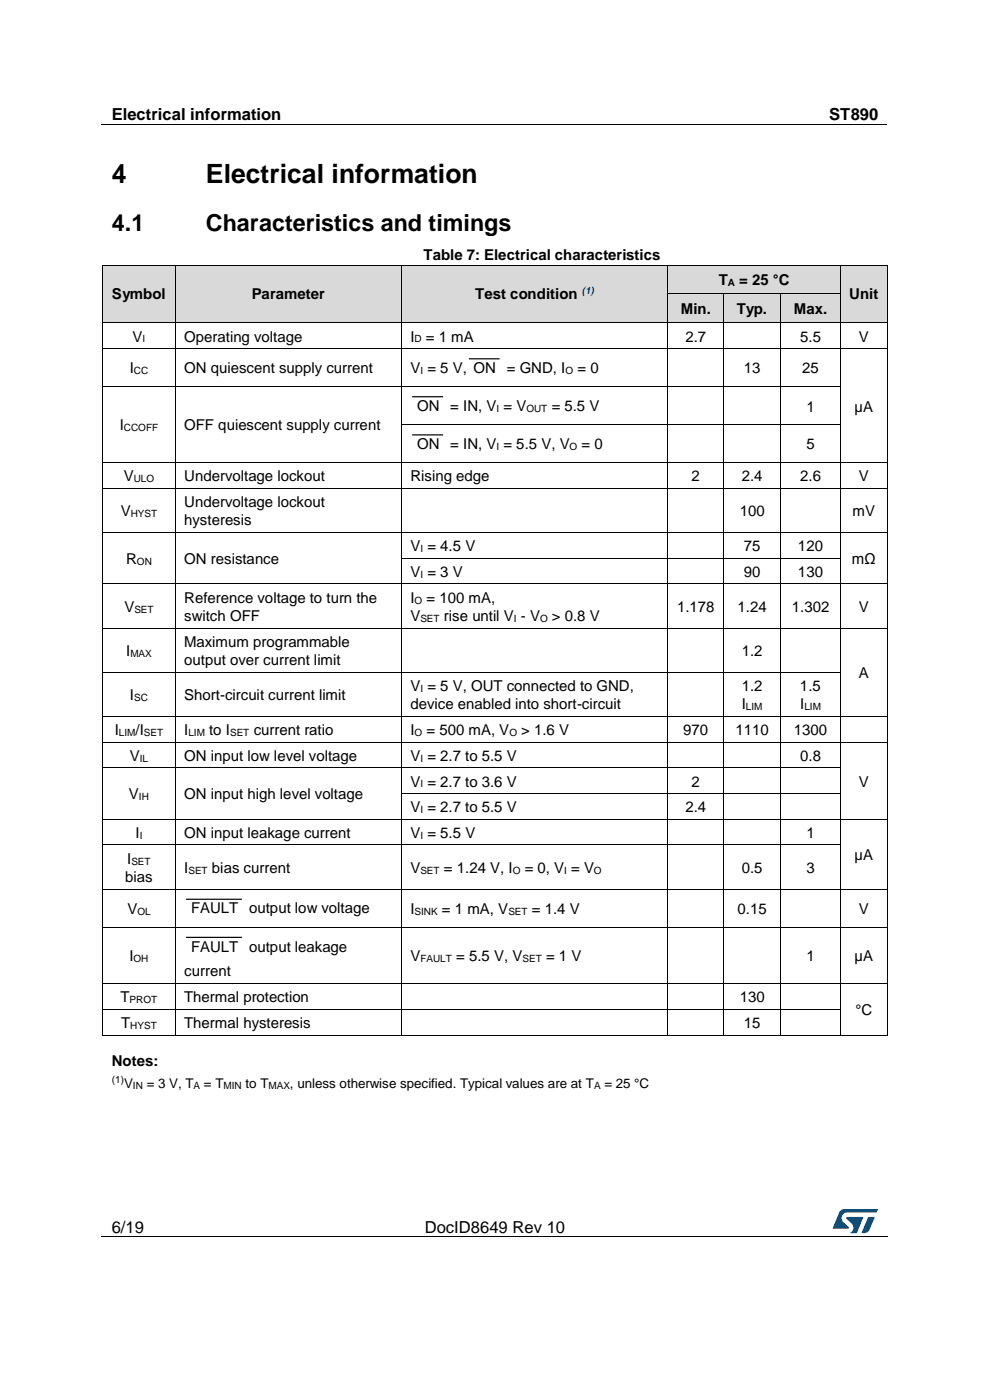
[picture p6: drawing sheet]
<svg xmlns="http://www.w3.org/2000/svg" width="210mm" height="297mm" viewBox="0 0 210 297" stroke-linecap="round" stroke-linejoin="round" font-family="sans-serif">
<path d="M21.5 26.5h166.7M21.5 262.4h166.7" fill="none" stroke="#000" stroke-width=".21"/>
<g fill="#000">
<path d="M105.2 26.4h.1v.1h-.1z" fill-rule="evenodd"/>
<path d="M61.6 262.3h.1v.2h-.1z" fill-rule="evenodd"/>
<path d="M148 262.3h.1v.2h-.1z" fill-rule="evenodd"/>
</g>
<g fill="#005288">
<path d="M178.2 256.9l.6-.4h.4l7 .1-.3 .6h-6.1a1.26 1.26 0 0 0-1.3 1.1 1.26 1.26 0 0 0 .8 1.4l.7 .6v.3l-3.3 .1z"/>
<path d="M184.2 258.2l1.3 .1-1 2.5a1.32 1.32 0 0 1-1.7 .7z"/>
<path d="M179.6 258.2l3.6 .1-1.5 3.3h-1.4a1.35 1.35 0 0 0 .7-1.2 1.35 1.35 0 0 0-.8-1.2l-.6-.6z"/>
</g>
<g fill="#d9d9d9">
<path d="M21.8 56.3h15.3v12.1h-15.3z" fill-rule="evenodd"/>
<path d="M23.7 59.4h11.6v5.9h-11.6z" fill-rule="evenodd"/>
<path d="M37.2 56.3h47.9v12.1h-47.9z" fill-rule="evenodd"/>
<path d="M39.1 59.4h44.1v5.9h-44.1z" fill-rule="evenodd"/>
<path d="M85.2 56.3h56.5v12.1h-56.5z" fill-rule="evenodd"/>
<path d="M87.1 59.4h52.7v5.9h-52.7z" fill-rule="evenodd"/>
<path d="M141.7 56.3h36.6v6h-36.6z" fill-rule="evenodd"/>
<path d="M143.6 56.3h32.8v6h-32.8z" fill-rule="evenodd"/>
<path d="M178.3 56.3h9.9v12.1h-9.9z" fill-rule="evenodd"/>
<path d="M180.2 59.4h6.1v5.9h-6.1z" fill-rule="evenodd"/>
</g>
<g fill="#000">
<path d="M21.7 56.2l.1 .1z" fill-rule="evenodd"/>
<path d="M21.7 56.2l.1 .1z" fill-rule="evenodd"/>
<path d="M37.1 56.2l.1 .1z" fill-rule="evenodd"/>
<path d="M85.1 56.2l.1 .1z" fill-rule="evenodd"/>
<path d="M141.6 56.2l.1 .1z" fill-rule="evenodd"/>
<path d="M178.2 56.2l.1 .1z" fill-rule="evenodd"/>
<path d="M188.2 56.2l.1 .1z" fill-rule="evenodd"/>
<path d="M188.2 56.2l.1 .1z" fill-rule="evenodd"/>
</g>
<path d="M21.8 56.3v6M21.8 56.3h15.3M37.2 56.3v6M37.2 56.3h47.9M85.1 56.3v6M85.2 56.3h56.4M141.7 56.3v6M141.7 56.3h36.5M178.3 56.3v6M178.3 56.3h9.9M188.2 56.3v6" fill="none" stroke="#000" stroke-width=".21"/>
<g fill="#d9d9d9">
<path d="M141.7 62.4h11.7v6h-11.7z" fill-rule="evenodd"/>
<path d="M143.6 62.4h8v6h-8z" fill-rule="evenodd"/>
<path d="M153.5 62.4h12.1v6h-12.1z" fill-rule="evenodd"/>
<path d="M155.4 62.4h8.3v6h-8.3z" fill-rule="evenodd"/>
<path d="M165.7 62.4h12.6v6h-12.6z" fill-rule="evenodd"/>
<path d="M167.5 62.4h8.9v6h-8.9z" fill-rule="evenodd"/>
</g>
<g fill="#000">
<path d="M21.7 68.4h.1v.1h-.1z" fill-rule="evenodd"/>
<path d="M21.7 68.4h.1v.1h-.1z" fill-rule="evenodd"/>
<path d="M21.7 73.9h.1v.1h-.1z" fill-rule="evenodd"/>
<path d="M21.7 62.3l.1 .1z" fill-rule="evenodd"/>
<path d="M21.8 68.4h.2v.1h-.2z" fill-rule="evenodd"/>
<path d="M37.1 68.4h.2v.1h-.2z" fill-rule="evenodd"/>
<path d="M37.1 73.9h.2v.1h-.2z" fill-rule="evenodd"/>
<path d="M37.1 62.3l.1 .1z" fill-rule="evenodd"/>
<path d="M37.3 68.4h.1v.1h-.1z" fill-rule="evenodd"/>
<path d="M85.1 68.4h.1v.1h-.1z" fill-rule="evenodd"/>
<path d="M85.1 73.9h.1v.1h-.1z" fill-rule="evenodd"/>
<path d="M85.1 62.3l.1 .1z" fill-rule="evenodd"/>
<path d="M85.2 68.4h.2v.1h-.2z" fill-rule="evenodd"/>
<path d="M141.6 68.4h.2v.1h-.2z" fill-rule="evenodd"/>
<path d="M141.6 73.9h.2v.1h-.2z" fill-rule="evenodd"/>
<path d="M141.6 62.3l.1 .1z" fill-rule="evenodd"/>
<path d="M141.8 68.4h.1v.1h-.1z" fill-rule="evenodd"/>
<path d="M153.4 68.4h.1v.1h-.1z" fill-rule="evenodd"/>
<path d="M153.4 73.9h.1v.1h-.1z" fill-rule="evenodd"/>
<path d="M153.4 62.3l.1 .1z" fill-rule="evenodd"/>
<path d="M153.5 68.4h.2v.1h-.2z" fill-rule="evenodd"/>
<path d="M165.6 68.4h.1v.1h-.1z" fill-rule="evenodd"/>
<path d="M165.6 73.9h.1v.1h-.1z" fill-rule="evenodd"/>
<path d="M165.6 62.3l.1 .1z" fill-rule="evenodd"/>
<path d="M165.7 68.4h.2v.1h-.2z" fill-rule="evenodd"/>
<path d="M178.2 68.4h.1v.1h-.1z" fill-rule="evenodd"/>
<path d="M178.2 73.9h.1v.1h-.1z" fill-rule="evenodd"/>
<path d="M178.2 62.3l.1 .1z" fill-rule="evenodd"/>
<path d="M178.3 68.4h.2v.1h-.2z" fill-rule="evenodd"/>
<path d="M188.2 68.4h.1v.1h-.1z" fill-rule="evenodd"/>
<path d="M188.2 68.4h.1v.1h-.1z" fill-rule="evenodd"/>
<path d="M188.2 73.9h.1v.1h-.1z" fill-rule="evenodd"/>
<path d="M188.2 62.3l.1 .1z" fill-rule="evenodd"/>
<path d="M21.7 81.9h.1v.2h-.1z" fill-rule="evenodd"/>
<path d="M21.7 90h.1v.1h-.1z" fill-rule="evenodd"/>
<path d="M21.7 98.1h.1v.1h-.1z" fill-rule="evenodd"/>
<path d="M37.1 81.9h.2v.2h-.2z" fill-rule="evenodd"/>
<path d="M37.1 90h.2v.1h-.2z" fill-rule="evenodd"/>
<path d="M37.1 98.1h.2v.1h-.2z" fill-rule="evenodd"/>
<path d="M85.1 81.9h.1v.2h-.1z" fill-rule="evenodd"/>
<path d="M85.1 90h.1v.1h-.1z" fill-rule="evenodd"/>
<path d="M85.1 98.1h.1v.1h-.1z" fill-rule="evenodd"/>
<path d="M141.6 81.9h.2v.2h-.2z" fill-rule="evenodd"/>
<path d="M141.6 90h.2v.1h-.2z" fill-rule="evenodd"/>
<path d="M141.6 98.1h.2v.1h-.2z" fill-rule="evenodd"/>
<path d="M153.4 81.9h.1v.2h-.1z" fill-rule="evenodd"/>
<path d="M153.4 90h.1v.1h-.1z" fill-rule="evenodd"/>
<path d="M153.4 98.1h.1v.1h-.1z" fill-rule="evenodd"/>
<path d="M165.6 81.9h.1v.2h-.1z" fill-rule="evenodd"/>
<path d="M165.6 90h.1v.1h-.1z" fill-rule="evenodd"/>
<path d="M165.6 98.1h.1v.1h-.1z" fill-rule="evenodd"/>
<path d="M178.2 81.9h.1v.2h-.1z" fill-rule="evenodd"/>
<path d="M178.2 90h.1v.1h-.1z" fill-rule="evenodd"/>
<path d="M178.2 98.1h.1v.1h-.1z" fill-rule="evenodd"/>
<path d="M188.2 81.9h.1v.2h-.1z" fill-rule="evenodd"/>
<path d="M188.2 90h.1v.1h-.1z" fill-rule="evenodd"/>
<path d="M188.2 98.1h.1v.1h-.1z" fill-rule="evenodd"/>
<path d="M21.7 103.5h.1v.2h-.1z" fill-rule="evenodd"/>
<path d="M21.7 112.9h.1v.1h-.1z" fill-rule="evenodd"/>
<path d="M21.7 118.3h.1v.2h-.1z" fill-rule="evenodd"/>
<path d="M37.1 103.5h.2v.2h-.2z" fill-rule="evenodd"/>
<path d="M37.1 112.9h.2v.1h-.2z" fill-rule="evenodd"/>
<path d="M37.1 118.3h.2v.2h-.2z" fill-rule="evenodd"/>
<path d="M85.1 103.5h.1v.2h-.1z" fill-rule="evenodd"/>
<path d="M85.1 112.9h.1v.1h-.1z" fill-rule="evenodd"/>
<path d="M85.1 118.3h.1v.2h-.1z" fill-rule="evenodd"/>
<path d="M141.6 103.5h.2v.2h-.2z" fill-rule="evenodd"/>
<path d="M141.6 112.9h.2v.1h-.2z" fill-rule="evenodd"/>
<path d="M141.6 118.3h.2v.2h-.2z" fill-rule="evenodd"/>
<path d="M153.4 103.5h.1v.2h-.1z" fill-rule="evenodd"/>
<path d="M153.4 112.9h.1v.1h-.1z" fill-rule="evenodd"/>
<path d="M153.4 118.3h.1v.2h-.1z" fill-rule="evenodd"/>
<path d="M165.6 103.5h.1v.2h-.1z" fill-rule="evenodd"/>
<path d="M165.6 112.9h.1v.1h-.1z" fill-rule="evenodd"/>
<path d="M165.6 118.3h.1v.2h-.1z" fill-rule="evenodd"/>
<path d="M178.2 103.5h.1v.2h-.1z" fill-rule="evenodd"/>
<path d="M178.2 112.9h.1v.1h-.1z" fill-rule="evenodd"/>
<path d="M178.2 118.3h.1v.2h-.1z" fill-rule="evenodd"/>
<path d="M188.2 103.5h.1v.2h-.1z" fill-rule="evenodd"/>
<path d="M188.2 112.9h.1v.1h-.1z" fill-rule="evenodd"/>
<path d="M188.2 118.3h.1v.2h-.1z" fill-rule="evenodd"/>
<path d="M21.7 123.8h.1v.2h-.1z" fill-rule="evenodd"/>
<path d="M21.7 133.2h.1v.1h-.1z" fill-rule="evenodd"/>
<path d="M37.1 123.8h.2v.2h-.2z" fill-rule="evenodd"/>
<path d="M37.1 133.2h.2v.1h-.2z" fill-rule="evenodd"/>
<path d="M85.1 123.8h.1v.2h-.1z" fill-rule="evenodd"/>
<path d="M85.1 133.2h.1v.1h-.1z" fill-rule="evenodd"/>
<path d="M141.6 123.8h.2v.2h-.2z" fill-rule="evenodd"/>
<path d="M141.6 133.2h.2v.1h-.2z" fill-rule="evenodd"/>
<path d="M153.4 123.8h.1v.2h-.1z" fill-rule="evenodd"/>
<path d="M153.4 133.2h.1v.1h-.1z" fill-rule="evenodd"/>
<path d="M165.6 123.8h.1v.2h-.1z" fill-rule="evenodd"/>
<path d="M165.6 133.2h.1v.1h-.1z" fill-rule="evenodd"/>
<path d="M178.2 123.8h.1v.2h-.1z" fill-rule="evenodd"/>
<path d="M178.2 133.2h.1v.1h-.1z" fill-rule="evenodd"/>
<path d="M188.2 123.8h.1v.2h-.1z" fill-rule="evenodd"/>
<path d="M188.2 133.2h.1v.1h-.1z" fill-rule="evenodd"/>
<path d="M21.7 142.5h.1v.2h-.1z" fill-rule="evenodd"/>
<path d="M21.7 151.9h.1v.1h-.1z" fill-rule="evenodd"/>
<path d="M21.7 157.3h.1v.2h-.1z" fill-rule="evenodd"/>
<path d="M37.1 142.5h.2v.2h-.2z" fill-rule="evenodd"/>
<path d="M37.1 151.9h.2v.1h-.2z" fill-rule="evenodd"/>
<path d="M37.1 157.3h.2v.2h-.2z" fill-rule="evenodd"/>
<path d="M85.1 142.5h.1v.2h-.1z" fill-rule="evenodd"/>
<path d="M85.1 151.9h.1v.1h-.1z" fill-rule="evenodd"/>
<path d="M85.1 157.3h.1v.2h-.1z" fill-rule="evenodd"/>
<path d="M141.6 142.5h.2v.2h-.2z" fill-rule="evenodd"/>
<path d="M141.6 151.9h.2v.1h-.2z" fill-rule="evenodd"/>
<path d="M141.6 157.3h.2v.2h-.2z" fill-rule="evenodd"/>
<path d="M153.4 142.5h.1v.2h-.1z" fill-rule="evenodd"/>
<path d="M153.4 151.9h.1v.1h-.1z" fill-rule="evenodd"/>
<path d="M153.4 157.3h.1v.2h-.1z" fill-rule="evenodd"/>
<path d="M165.6 142.5h.1v.2h-.1z" fill-rule="evenodd"/>
<path d="M165.6 151.9h.1v.1h-.1z" fill-rule="evenodd"/>
<path d="M165.6 157.3h.1v.2h-.1z" fill-rule="evenodd"/>
<path d="M178.2 142.5h.1v.2h-.1z" fill-rule="evenodd"/>
<path d="M178.2 151.9h.1v.1h-.1z" fill-rule="evenodd"/>
<path d="M178.2 157.3h.1v.2h-.1z" fill-rule="evenodd"/>
<path d="M188.2 142.5h.1v.2h-.1z" fill-rule="evenodd"/>
<path d="M188.2 151.9h.1v.1h-.1z" fill-rule="evenodd"/>
<path d="M188.2 157.3h.1v.2h-.1z" fill-rule="evenodd"/>
<path d="M21.7 162.8h.1v.2h-.1z" fill-rule="evenodd"/>
<path d="M21.7 168.3h.1v.1h-.1z" fill-rule="evenodd"/>
<path d="M21.7 173.7h.1v.2h-.1z" fill-rule="evenodd"/>
<path d="M21.7 179.2h.1v.1h-.1z" fill-rule="evenodd"/>
<path d="M37.1 162.8h.2v.2h-.2z" fill-rule="evenodd"/>
<path d="M37.1 168.3h.2v.1h-.2z" fill-rule="evenodd"/>
<path d="M37.1 173.7h.2v.2h-.2z" fill-rule="evenodd"/>
<path d="M37.1 179.2h.2v.1h-.2z" fill-rule="evenodd"/>
<path d="M85.1 162.8h.1v.2h-.1z" fill-rule="evenodd"/>
<path d="M85.1 168.3h.1v.1h-.1z" fill-rule="evenodd"/>
<path d="M85.1 173.7h.1v.2h-.1z" fill-rule="evenodd"/>
<path d="M85.1 179.2h.1v.1h-.1z" fill-rule="evenodd"/>
<path d="M141.6 162.8h.2v.2h-.2z" fill-rule="evenodd"/>
<path d="M141.6 168.3h.2v.1h-.2z" fill-rule="evenodd"/>
<path d="M141.6 173.7h.2v.2h-.2z" fill-rule="evenodd"/>
<path d="M141.6 179.2h.2v.1h-.2z" fill-rule="evenodd"/>
<path d="M153.4 162.8h.1v.2h-.1z" fill-rule="evenodd"/>
<path d="M153.4 168.3h.1v.1h-.1z" fill-rule="evenodd"/>
<path d="M153.4 173.7h.1v.2h-.1z" fill-rule="evenodd"/>
<path d="M153.4 179.2h.1v.1h-.1z" fill-rule="evenodd"/>
<path d="M165.6 162.8h.1v.2h-.1z" fill-rule="evenodd"/>
<path d="M165.6 168.3h.1v.1h-.1z" fill-rule="evenodd"/>
<path d="M165.6 173.7h.1v.2h-.1z" fill-rule="evenodd"/>
<path d="M165.6 179.2h.1v.1h-.1z" fill-rule="evenodd"/>
<path d="M178.2 162.8h.1v.2h-.1z" fill-rule="evenodd"/>
<path d="M178.2 168.3h.1v.1h-.1z" fill-rule="evenodd"/>
<path d="M178.2 173.7h.1v.2h-.1z" fill-rule="evenodd"/>
<path d="M178.2 179.2h.1v.1h-.1z" fill-rule="evenodd"/>
<path d="M188.2 162.8h.1v.2h-.1z" fill-rule="evenodd"/>
<path d="M188.2 168.3h.1v.1h-.1z" fill-rule="evenodd"/>
<path d="M188.2 173.7h.1v.2h-.1z" fill-rule="evenodd"/>
<path d="M188.2 179.2h.1v.1h-.1z" fill-rule="evenodd"/>
<path d="M21.7 188.5h.1v.2h-.1z" fill-rule="evenodd"/>
<path d="M21.7 196.6h.1v.2h-.1z" fill-rule="evenodd"/>
<path d="M37.1 188.5h.2v.2h-.2z" fill-rule="evenodd"/>
<path d="M37.1 196.6h.2v.2h-.2z" fill-rule="evenodd"/>
<path d="M85.1 188.5h.1v.2h-.1z" fill-rule="evenodd"/>
<path d="M85.1 196.6h.1v.2h-.1z" fill-rule="evenodd"/>
<path d="M141.6 188.5h.2v.2h-.2z" fill-rule="evenodd"/>
<path d="M141.6 196.6h.2v.2h-.2z" fill-rule="evenodd"/>
<path d="M153.4 188.5h.1v.2h-.1z" fill-rule="evenodd"/>
<path d="M153.4 196.6h.1v.2h-.1z" fill-rule="evenodd"/>
<path d="M165.6 188.5h.1v.2h-.1z" fill-rule="evenodd"/>
<path d="M165.6 196.6h.1v.2h-.1z" fill-rule="evenodd"/>
<path d="M178.2 188.5h.1v.2h-.1z" fill-rule="evenodd"/>
<path d="M178.2 196.6h.1v.2h-.1z" fill-rule="evenodd"/>
<path d="M188.2 188.5h.1v.2h-.1z" fill-rule="evenodd"/>
<path d="M188.2 196.6h.1v.2h-.1z" fill-rule="evenodd"/>
<path d="M21.7 208.6h.1v.1h-.1z" fill-rule="evenodd"/>
<path d="M21.7 214h.1v.2h-.1z" fill-rule="evenodd"/>
<path d="M21.7 219.5h.1v.2h-.1z" fill-rule="evenodd"/>
<path d="M21.7 219.5h.1v.2h-.1z" fill-rule="evenodd"/>
<path d="M37.1 208.6h.2v.1h-.2z" fill-rule="evenodd"/>
<path d="M37.1 214h.2v.2h-.2z" fill-rule="evenodd"/>
<path d="M37.1 219.5h.2v.2h-.2z" fill-rule="evenodd"/>
<path d="M85.1 208.6h.1v.1h-.1z" fill-rule="evenodd"/>
<path d="M85.1 214h.1v.2h-.1z" fill-rule="evenodd"/>
<path d="M85.1 219.5h.1v.2h-.1z" fill-rule="evenodd"/>
<path d="M141.6 208.6h.2v.1h-.2z" fill-rule="evenodd"/>
<path d="M141.6 214h.2v.2h-.2z" fill-rule="evenodd"/>
<path d="M141.6 219.5h.2v.2h-.2z" fill-rule="evenodd"/>
<path d="M153.4 208.6h.1v.1h-.1z" fill-rule="evenodd"/>
<path d="M153.4 214h.1v.2h-.1z" fill-rule="evenodd"/>
<path d="M153.4 219.5h.1v.2h-.1z" fill-rule="evenodd"/>
<path d="M165.6 208.6h.1v.1h-.1z" fill-rule="evenodd"/>
<path d="M165.6 214h.1v.2h-.1z" fill-rule="evenodd"/>
<path d="M165.6 219.5h.1v.2h-.1z" fill-rule="evenodd"/>
<path d="M178.2 208.6h.1v.1h-.1z" fill-rule="evenodd"/>
<path d="M178.2 214h.1v.2h-.1z" fill-rule="evenodd"/>
<path d="M178.2 219.5h.1v.2h-.1z" fill-rule="evenodd"/>
<path d="M188.2 208.6h.1v.1h-.1z" fill-rule="evenodd"/>
<path d="M188.2 214h.1v.2h-.1z" fill-rule="evenodd"/>
<path d="M188.2 219.5h.1v.2h-.1z" fill-rule="evenodd"/>
<path d="M188.2 219.5h.1v.2h-.1z" fill-rule="evenodd"/>
</g>
<g fill="none" stroke="#000" stroke-width=".21">
<path d="M21.8 68.5v5.4M21.8 74v7.9M21.8 62.4v6M21.8 74h15.3M22 68.5h15.1M37.2 62.4v6M37.2 68.5v5.4M37.2 74v7.9M37.3 74h47.8M37.4 68.5h47.7M85.1 68.5v5.4M85.1 74v7.9"/>
<path d="M85.1 62.4v6M85.2 74h56.4M85.4 68.5h56.2M141.7 62.4v6M141.7 68.5v5.4M141.7 74v7.9M141.7 62.4h11.7M141.8 74h11.6M141.9 68.5h11.5M153.4 62.4v6M153.4 68.5v5.4M153.4 74v7.9"/>
<path d="M153.5 62.4h12.1M153.5 74h12.1M153.7 68.5h11.9M165.6 68.5v5.4M165.6 74v7.9M165.6 62.4v6M165.7 62.4h12.5M165.7 74h12.5M165.9 68.5h12.3M178.3 62.4v6M178.3 68.5v5.4M178.3 74v7.9"/>
<path d="M178.3 74h9.9M178.5 68.5h9.7M188.2 62.4v6M188.2 68.5v5.4M188.2 74v7.9M21.8 82.1v7.9M21.8 90.1v8M21.8 98.2v5.3M21.8 82h15.3M21.8 98.1h15.3M37.2 82.1v7.9M37.2 90.1v8"/>
<path d="M37.2 98.2v5.3M37.3 82h47.8M37.3 98.1h47.8M85.1 82.1v7.9M85.1 90.1v8M85.1 98.2v5.3M85.2 82h56.4M85.2 90.1h56.4M85.2 98.1h56.4M141.7 82.1v7.9M141.7 90.1v8M141.7 98.2v5.3"/>
<path d="M141.8 82h11.6M141.8 90.1h11.6M141.8 98.1h11.6M153.4 82.1v7.9M153.4 90.1v8M153.4 98.2v5.3M153.5 82h12.1M153.5 90.1h12.1M153.5 98.1h12.1M165.6 82.1v7.9M165.6 90.1v8M165.6 98.2v5.3"/>
<path d="M165.7 82h12.5M165.7 90.1h12.5M165.7 98.1h12.5M178.3 82.1v7.9M178.3 90.1v8M178.3 98.2v5.3M178.3 98.1h9.9M188.2 82.1v7.9M188.2 90.1v8M188.2 98.2v5.3M21.8 103.7v9.2M21.8 113v5.3"/>
<path d="M21.8 118.5v5.3M21.8 103.6h15.3M21.8 113h15.3M37.2 103.7v9.2M37.2 113v5.3M37.2 118.5v5.3M37.3 103.6h47.8M37.3 113h47.8M85.1 103.7v9.2M85.1 113v5.3M85.1 118.5v5.3M85.2 103.6h56.4"/>
<path d="M85.2 113h56.4M85.2 118.4h56.4M141.7 103.7v9.2M141.7 113v5.3M141.7 118.5v5.3M141.8 103.6h11.6M141.8 113h11.6M141.8 118.4h11.6M153.4 103.7v9.2M153.4 113v5.3M153.4 118.5v5.3M153.5 103.6h12.1"/>
<path d="M153.5 113h12.1M153.5 118.4h12.1M165.6 103.7v9.2M165.6 113v5.3M165.6 118.5v5.3M165.7 103.6h12.5M165.7 113h12.5M165.7 118.4h12.5M178.3 103.7v9.2M178.3 113v5.3M178.3 118.5v5.3M178.3 103.6h9.9"/>
<path d="M178.3 113h9.9M188.2 103.7v9.2M188.2 113v5.3M188.2 118.5v5.3M21.8 124v9.2M21.8 133.3v9.2M21.8 123.9h15.3M21.8 133.2h15.3M37.2 124v9.2M37.2 133.3v9.2M37.3 123.9h47.8M37.3 133.2h47.8"/>
<path d="M85.1 124v9.2M85.1 133.3v9.2M85.2 123.9h56.4M85.2 133.2h56.4M141.7 124v9.2M141.7 133.3v9.2M141.8 123.9h11.6M141.8 133.2h11.6M153.4 124v9.2M153.4 133.3v9.2M153.5 123.9h12.1M153.5 133.2h12.1"/>
<path d="M165.6 124v9.2M165.6 133.3v9.2M165.7 123.9h12.5M165.7 133.2h12.5M178.3 124v9.2M178.3 133.3v9.2M178.3 123.9h9.9M178.3 133.2h9.9M188.2 124v9.2M188.2 133.3v9.2M21.8 142.7v9.2M21.8 152v5.3"/>
<path d="M21.8 157.5v5.3M21.8 142.6h15.3M21.8 152h15.3M21.8 157.4h15.3M37.2 142.7v9.2M37.2 152v5.3M37.2 157.5v5.3M37.3 142.6h47.8M37.3 152h47.8M37.3 157.4h47.8M85.1 142.7v9.2M85.1 152v5.3"/>
<path d="M85.1 157.5v5.3M85.2 142.6h56.4M85.2 152h56.4M85.2 157.4h56.4M141.7 142.7v9.2M141.7 152v5.3M141.7 157.5v5.3M141.8 142.6h11.6M141.8 152h11.6M141.8 157.4h11.6M153.4 142.7v9.2M153.4 152v5.3"/>
<path d="M153.4 157.5v5.3M153.5 142.6h12.1M153.5 152h12.1M153.5 157.4h12.1M165.6 142.7v9.2M165.6 152v5.3M165.6 157.5v5.3M165.7 142.6h12.5M165.7 152h12.5M165.7 157.4h12.5M178.3 142.7v9.2M178.3 152v5.3"/>
<path d="M178.3 157.5v5.3M178.3 152h9.9M178.3 157.4h9.9M188.2 142.7v9.2M188.2 152v5.3M188.2 157.5v5.3M21.8 163v5.3M21.8 168.4v5.3M21.8 173.9v5.3M21.8 179.3v9.2M21.8 162.9h15.3M21.8 173.8h15.3"/>
<path d="M21.8 179.3h15.3M37.2 163v5.3M37.2 168.4v5.3M37.2 173.9v5.3M37.2 179.3v9.2M37.3 162.9h47.8M37.3 173.8h47.8M37.3 179.3h47.8M85.1 163v5.3M85.1 168.4v5.3M85.1 173.9v5.3M85.1 179.3v9.2"/>
<path d="M85.2 162.9h56.4M85.2 168.3h56.4M85.2 173.8h56.4M85.2 179.3h56.4M141.7 163v5.3M141.7 168.4v5.3M141.7 173.9v5.3M141.7 179.3v9.2M141.8 162.9h11.6M141.8 168.3h11.6M141.8 173.8h11.6M141.8 179.3h11.6"/>
<path d="M153.4 163v5.3M153.4 168.4v5.3M153.4 173.9v5.3M153.4 179.3v9.2M153.5 162.9h12.1M153.5 168.3h12.1M153.5 173.8h12.1M153.5 179.3h12.1M165.6 163v5.3M165.6 168.4v5.3M165.6 173.9v5.3M165.6 179.3v9.2"/>
<path d="M165.7 162.9h12.5M165.7 168.3h12.5M165.7 173.8h12.5M165.7 179.3h12.5M178.3 163v5.3M178.3 168.4v5.3M178.3 173.9v5.3M178.3 179.3v9.2M178.3 173.8h9.9M188.2 163v5.3M188.2 168.4v5.3M188.2 173.9v5.3"/>
<path d="M188.2 179.3v9.2M21.8 188.7v7.9M21.8 196.8v11.8M21.8 188.6h15.3M21.8 196.7h15.3M37.2 188.7v7.9M37.2 196.8v11.8M37.3 188.6h47.8M37.3 196.7h47.8M85.1 188.7v7.9M85.1 196.8v11.8M85.2 188.6h56.4"/>
<path d="M85.2 196.7h56.4M141.7 188.7v7.9M141.7 196.8v11.8M141.8 188.6h11.6M141.8 196.7h11.6M153.4 188.7v7.9M153.4 196.8v11.8M153.5 188.6h12.1M153.5 196.7h12.1M165.6 188.7v7.9M165.6 196.8v11.8M165.7 188.6h12.5"/>
<path d="M165.7 196.7h12.5M178.3 188.7v7.9M178.3 196.8v11.8M178.3 188.6h9.9M178.3 196.7h9.9M188.2 188.7v7.9M188.2 196.8v11.8M21.8 208.7v5.3M21.8 214.2v5.3M21.8 208.7h15.3M21.8 214.1h15.3M21.8 219.6h15.3"/>
<path d="M37.2 208.7v5.3M37.2 214.2v5.3M37.3 208.7h47.8M37.3 214.1h47.8M37.3 219.6h47.8M85.1 208.7v5.3M85.1 214.2v5.3M85.2 208.7h56.4M85.2 214.1h56.4M85.2 219.6h56.4M141.7 208.7v5.3M141.7 214.2v5.3"/>
<path d="M141.8 208.7h11.6M141.8 214.1h11.6M141.8 219.6h11.6M153.4 208.7v5.3M153.4 214.2v5.3M153.5 208.7h12.1M153.5 214.1h12.1M153.5 219.6h12.1M165.6 208.7v5.3M165.6 214.2v5.3M165.7 208.7h12.5M165.7 214.1h12.5"/>
<path d="M165.7 219.6h12.5M178.3 208.7v5.3M178.3 214.2v5.3M178.3 208.7h9.9M178.3 219.6h9.9M188.2 208.7v5.3M188.2 214.2v5.3"/>
</g>
<path d="M99.5 76.1h6.5M87.4 84.2h6.6M87.4 92.3h6.6M39.5 190.8h11.8M39.5 198.9h11.8" fill="none" stroke="#000" stroke-width=".25"/>
<g font-size="5.6">
<text x="23.7" y="38.9">4</text>
<text x="43.7" y="38.9">Electrical information</text>
</g>
<g font-size="5">
<text x="23.7" y="49">4.1</text>
<text x="43.7" y="49">Characteristics and timings</text>
</g>
<g font-size="3.5">
<text x="23.7" y="25.5">Electrical information</text>
<text x="175.9" y="25.5">ST890</text>
<text x="23.7" y="261.5">6/19</text>
<text x="90.1" y="261.5">DocID8649 Rev 10</text>
</g>
<g font-size="3.2">
<text x="89.8" y="55.1">Table 7: Electrical characteristics</text>
<text x="23.8" y="63.5">Symbol</text>
<text x="53.4" y="63.5">Parameter</text>
<text x="100.8" y="63.5">Test condition</text>
<text x="152.5" y="60.5">T</text>
<text x="156.8" y="60.5">= 25 °C</text>
<text x="180.2" y="63.5">Unit</text>
<text x="144.4" y="66.6">Min.</text>
<text x="156.3" y="66.6">Typ.</text>
<text x="168.4" y="66.6">Max.</text>
<text x="28.1" y="72.5">V</text>
<text x="39.1" y="72.5">Operating voltage</text>
<text x="87.1" y="72.5">I</text>
<text x="90.4" y="72.5">= 1 mA</text>
<text x="145.4" y="72.5">2.7</text>
<text x="169.7" y="72.5">5.5</text>
<text x="182.2" y="72.5">V</text>
<text x="27.5" y="79.2">I</text>
<text x="39.1" y="79.2">ON quiescent supply current</text>
<text x="87.1" y="79.1">V = 5 V, ON</text>
<text x="107.5" y="79.1">= GND, I</text>
<text x="122.5" y="79.1">= 0</text>
<text x="157.8" y="79.2">13</text>
<text x="170.2" y="79.2">25</text>
<text x="88.5" y="87.2">ON</text>
<text x="95.5" y="87.2">= IN, V = V</text>
<text x="117" y="87.2">= 5.5 V</text>
<text x="171.1" y="87.3">1</text>
<text x="181.3" y="87.3">µA</text>
<text x="25.4" y="91.3">I</text>
<text x="39.1" y="91.3">OFF quiescent supply current</text>
<text x="88.5" y="95.3">ON</text>
<text x="95.5" y="95.3">= IN, V = 5.5 V, V</text>
<text x="123.4" y="95.3">= 0</text>
<text x="171.1" y="95.4">5</text>
<text x="26.3" y="102.1">V</text>
<text x="39.1" y="102.1">Undervoltage lockout</text>
<text x="39.1" y="107.6">Undervoltage lockout</text>
<text x="87.1" y="102.1">Rising edge</text>
<text x="146.7" y="102.1">2</text>
<text x="157.3" y="102.1">2.4</text>
<text x="169.7" y="102.1">2.6</text>
<text x="182.2" y="102.1">V</text>
<text x="25.6" y="109.5">V</text>
<text x="39.1" y="111.4">hysteresis</text>
<text x="156.9" y="109.5">100</text>
<text x="180.8" y="109.5">mV</text>
<text x="26.8" y="119.7">R</text>
<text x="39.1" y="119.7">ON resistance</text>
<text x="87.1" y="116.9">V = 4.5 V</text>
<text x="157.8" y="116.9">75</text>
<text x="169.3" y="116.9">120</text>
<text x="180.7" y="119.7">mΩ</text>
<text x="87.1" y="122.4">V = 3 V</text>
<text x="157.8" y="122.4">90</text>
<text x="169.3" y="122.4">130</text>
<text x="26.4" y="129.8">V</text>
<text x="39.1" y="127.9">Reference voltage to turn the</text>
<text x="39.1" y="131.8">switch OFF</text>
<text x="87.1" y="127.9">I</text>
<text x="87.1" y="131.8">V</text>
<text x="90.5" y="127.9">= 100 mA,</text>
<text x="94.2" y="131.8">rise until V - V</text>
<text x="117.1" y="131.8">&gt; 0.8 V</text>
<text x="143.6" y="129.8">1.178</text>
<text x="156.4" y="129.8">1.24</text>
<text x="168" y="129.8">1.302</text>
<text x="182.2" y="129.8">V</text>
<text x="39.1" y="137.2">Maximum programmable</text>
<text x="26.8" y="139.2">I</text>
<text x="39.1" y="141.1">output over current limit</text>
<text x="157.3" y="139.2">1.2</text>
<text x="182.2" y="143.8">A</text>
<text x="27.6" y="148.5">I</text>
<text x="39.1" y="148.5">Short-circuit current limit</text>
<text x="87.1" y="146.6">V = 5 V, OUT connected to GND,</text>
<text x="157.3" y="146.6">1.2</text>
<text x="169.7" y="146.6">1.5</text>
<text x="24.4" y="155.9">I</text>
<text x="28.8" y="155.9">/I</text>
<text x="39.1" y="155.9">I</text>
<text x="44.4" y="155.9">to I</text>
<text x="53.8" y="155.9">current ratio</text>
<text x="87.1" y="150.4">device enabled into short-circuit</text>
<text x="87.1" y="155.9">I</text>
<text x="90.5" y="155.9">= 500 mA, V</text>
<text x="110.6" y="155.9">&gt; 1.6 V</text>
<text x="144.9" y="155.9">970</text>
<text x="156" y="155.9">1110</text>
<text x="157.3" y="150.4">I</text>
<text x="168.4" y="155.9">1300</text>
<text x="169.7" y="150.4">I</text>
<text x="27.5" y="161.4">V</text>
<text x="39.1" y="161.4">ON input low level voltage</text>
<text x="87.1" y="161.4">V = 2.7 to 5.5 V</text>
<text x="169.7" y="161.4">0.8</text>
<text x="87.1" y="166.9">V = 2.7 to 3.6 V</text>
<text x="146.7" y="166.9">2</text>
<text x="182.2" y="166.9">V</text>
<text x="27.4" y="169.6">V</text>
<text x="39.1" y="169.6">ON input high level voltage</text>
<text x="87.1" y="172.3">V = 2.7 to 5.5 V</text>
<text x="145.4" y="172.3">2.4</text>
<text x="28.8" y="177.8">I</text>
<text x="39.1" y="177.8">ON input leakage current</text>
<text x="87.1" y="177.8">V = 5.5 V</text>
<text x="171.1" y="177.8">1</text>
<text x="27" y="183.3">I</text>
<text x="39.1" y="185.2">I</text>
<text x="45" y="185.2">bias current</text>
<text x="87.1" y="185.2">V</text>
<text x="94.2" y="185.2">= 1.24 V, I</text>
<text x="111.3" y="185.2">= 0, V = V</text>
<text x="157.3" y="185.2">0.5</text>
<text x="171.1" y="185.2">3</text>
<text x="181.3" y="182.5">µA</text>
<text x="26.6" y="187.1">bias</text>
<text x="27" y="193.9">V</text>
<text x="40.5" y="193.8">FAULT</text>
<text x="52.8" y="193.8">output low voltage</text>
<text x="87.1" y="193.9">I</text>
<text x="93.7" y="193.9">= 1 mA, V</text>
<text x="112.8" y="193.9">= 1.4 V</text>
<text x="156.4" y="193.9">0.15</text>
<text x="182.2" y="193.9">V</text>
<text x="27.4" y="203.9">I</text>
<text x="40.5" y="201.9">FAULT</text>
<text x="52.8" y="201.9">output leakage</text>
<text x="87.1" y="203.9">V</text>
<text x="96.8" y="203.9">= 5.5 V, V</text>
<text x="115.8" y="203.9">= 1 V</text>
<text x="171.1" y="203.9">1</text>
<text x="181.3" y="203.9">µA</text>
<text x="39.1" y="207.1">current</text>
<text x="25.6" y="212.6">T</text>
<text x="39.1" y="212.6">Thermal protection</text>
<text x="156.9" y="212.6">130</text>
<text x="181.5" y="215.4">°C</text>
<text x="25.7" y="218.1">T</text>
<text x="39.1" y="218.1">Thermal hysteresis</text>
<text x="157.8" y="218.1">15</text>
<text x="23.7" y="226.1">Notes:</text>
</g>
<g font-size="2.8">
<text x="26.3" y="230.9">V</text>
<text x="31.1" y="230.9">= 3 V, T</text>
<text x="43.3" y="230.9">= T</text>
<text x="52.1" y="230.9">to T</text>
<text x="61.5" y="230.9">, unless otherwise specified. Typical values are at T</text>
<text x="128.2" y="230.9">= 25 °C</text>
</g>
<text font-size="2.1" fill="#00f" x="123.4" y="62.4">(1)</text>
<g font-size="2.1">
<text x="154.4" y="60.6">A</text>
<text x="30.2" y="72.7">I</text>
<text x="87.9" y="72.7">D</text>
<text x="28.4" y="79.4">CC</text>
<text x="89.2" y="79.3">I</text>
<text x="120" y="79.3">O</text>
<text x="105.3" y="87.4">I</text>
<text x="111.7" y="87.4">OUT</text>
<text x="26.3" y="91.5">CCOFF</text>
<text x="105.3" y="95.4">I</text>
<text x="120.8" y="95.4">O</text>
<text x="28.4" y="102.3">ULO</text>
<text x="27.7" y="109.7">HYST</text>
<text x="29" y="119.9">ON</text>
<text x="89.2" y="117.1">I</text>
<text x="89.2" y="122.6">I</text>
<text x="28.5" y="130">SET</text>
<text x="87.9" y="128">O</text>
<text x="89.2" y="131.9">SET</text>
<text x="109" y="131.9">I</text>
<text x="114.6" y="131.9">O</text>
<text x="27.7" y="139.3">MAX</text>
<text x="28.5" y="148.7">SC</text>
<text x="89.2" y="146.8">I</text>
<text x="158.2" y="150.6">LIM</text>
<text x="170.6" y="150.6">LIM</text>
<text x="25.2" y="156.1">LIM</text>
<text x="29.6" y="161.6">IL</text>
<text x="30.5" y="156.1">SET</text>
<text x="40" y="156.1">LIM</text>
<text x="48.8" y="156.1">SET</text>
<text x="87.9" y="156.1">O</text>
<text x="89.2" y="161.6">I</text>
<text x="108.1" y="156.1">O</text>
<text x="89.2" y="167">I</text>
<text x="29.5" y="169.8">IH</text>
<text x="89.2" y="172.5">I</text>
<text x="29.6" y="178">I</text>
<text x="89.2" y="178">I</text>
<text x="27.9" y="183.5">SET</text>
<text x="40" y="185.4">SET</text>
<text x="89.2" y="185.4">SET</text>
<text x="108.8" y="185.4">O</text>
<text x="119.7" y="185.4">I</text>
<text x="126" y="185.4">O</text>
<text x="29.1" y="194.1">OL</text>
<text x="87.9" y="194.1">SINK</text>
<text x="107.8" y="194.1">SET</text>
<text x="28.3" y="204.1">OH</text>
<text x="89.2" y="204.1">FAULT</text>
<text x="110.8" y="204.1">SET</text>
<text x="27.5" y="212.8">PROT</text>
<text x="27.6" y="218.3">HYST</text>
<text x="23.7" y="229.9">(1)</text>
<text x="28.2" y="231.1">IN</text>
<text x="41.1" y="231.1">A</text>
<text x="47.4" y="231.1">MIN</text>
<text x="57" y="231.1">MAX</text>
<text x="126.1" y="231.1">A</text>
</g>
</svg>
